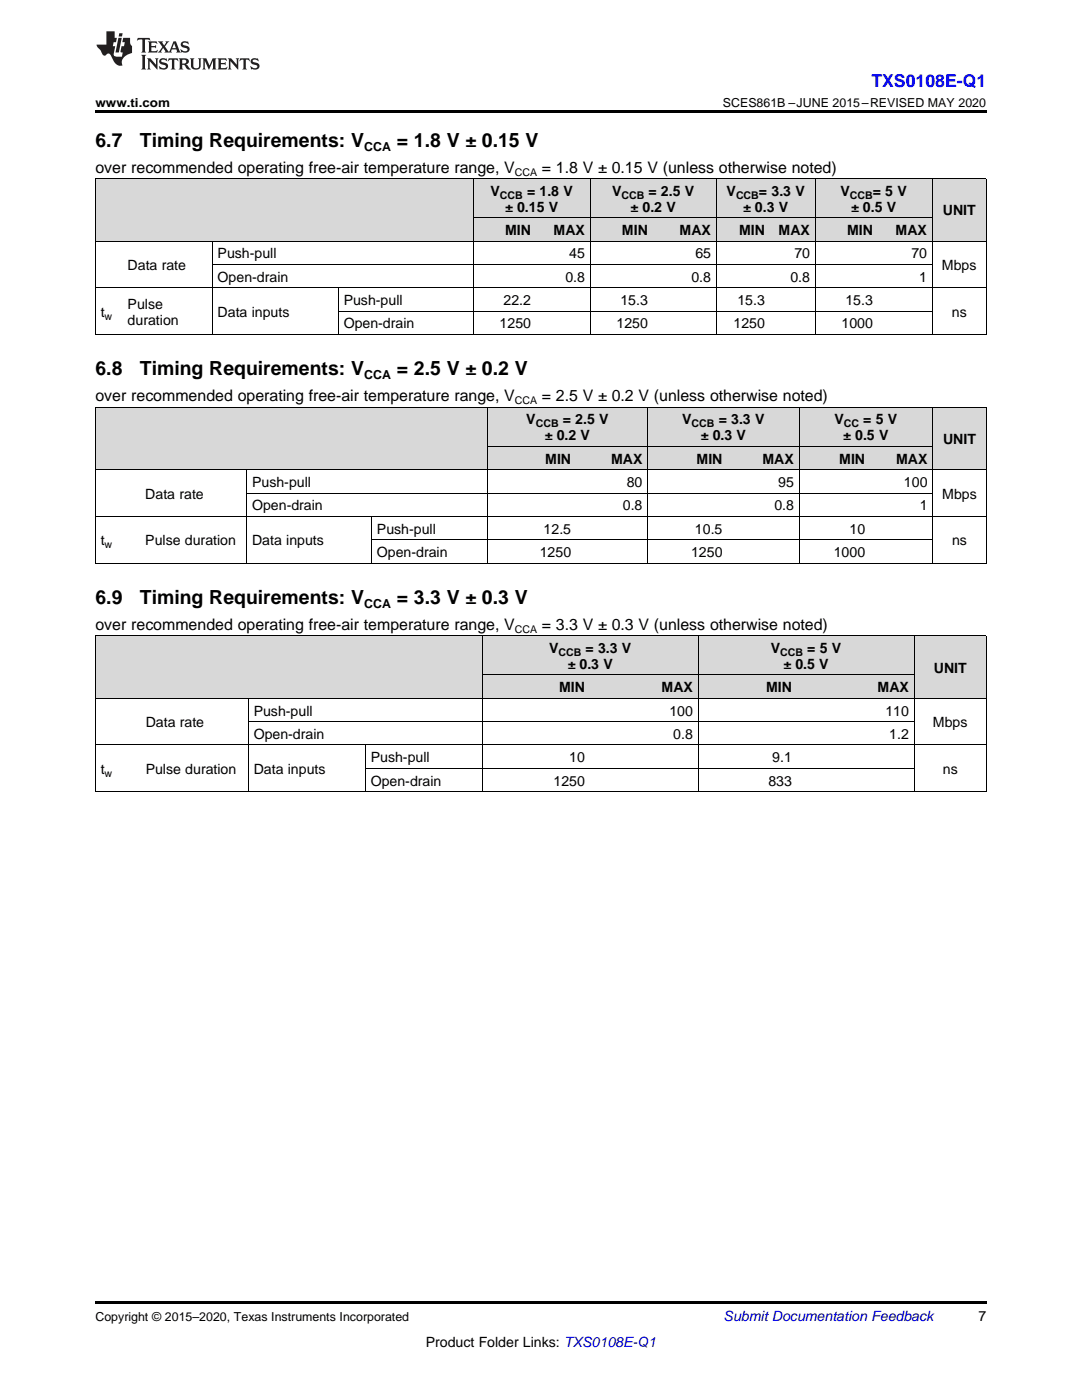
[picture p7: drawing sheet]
<svg xmlns="http://www.w3.org/2000/svg" width="216mm" height="279mm" viewBox="0 0 216 279" stroke-linecap="round" stroke-linejoin="round" font-family="sans-serif">
<g fill="#d8d8d8">
<path d="M19 126.9h9v12.5h-9z"/>
<path d="M28 126.9h21.6v12.5h-21.6z"/>
<path d="M49.6 126.9h23.3v12.5h-23.3z"/>
<path d="M72.9 126.9h23.4v12.5h-23.4z"/>
<path d="M182.5 126.9h14.3v12.5h-14.3z"/>
<path d="M96.3 134.8h21.5v4.6h-21.5z"/>
<path d="M117.8 134.8h21.5v4.6h-21.5z"/>
<path d="M139.3 134.8h19.8v4.6h-19.8z"/>
<path d="M159.1 134.8h23.4v4.6h-23.4z"/>
<path d="M96.3 126.9h21.5v7.9h-21.5z"/>
<path d="M117.8 126.9h21.5v7.9h-21.5z"/>
<path d="M139.3 126.9h19.8v7.9h-19.8z"/>
<path d="M159.1 126.9h23.4v7.9h-23.4z"/>
<path d="M19 81.3h8.9v12.5h-8.9z"/>
<path d="M27.9 81.3h21.3v12.5h-21.3z"/>
<path d="M49.2 81.3h25v12.5h-25z"/>
<path d="M74.2 81.3h21.3v12.5h-21.3z"/>
<path d="M95.5 81.3h1.8v12.5h-1.8z"/>
<path d="M186.2 81.3h10.6v12.5h-10.6z"/>
<path d="M97.3 89.1h17.7v4.7h-17.7z"/>
<path d="M115 89.1h14.3v4.7h-14.3z"/>
<path d="M129.3 89.1h16v4.7h-16z"/>
<path d="M145.3 89.1h14.2v4.7h-14.2z"/>
<path d="M159.5 89.1h14.2v4.7h-14.2z"/>
<path d="M173.7 89.1h12.5v4.7h-12.5z"/>
<path d="M97.3 81.3h17.7v7.8h-17.7z"/>
<path d="M115 81.3h14.3v7.8h-14.3z"/>
<path d="M129.3 81.3h16v7.8h-16z"/>
<path d="M145.3 81.3h14.2v7.8h-14.2z"/>
<path d="M159.5 81.3h14.2v7.8h-14.2z"/>
<path d="M173.7 81.3h12.5v7.8h-12.5z"/>
<path d="M19 35.7h5.4v12.5h-5.4z"/>
<path d="M24.4 35.7h18v12.5h-18z"/>
<path d="M42.4 35.7h25.1v12.5h-25.1z"/>
<path d="M67.5 35.7h18v12.5h-18z"/>
<path d="M85.5 35.7h9v12.5h-9z"/>
<path d="M186.1 35.7h10.7v12.5h-10.7z"/>
<path d="M94.5 43.5h12.5v4.7h-12.5z"/>
<path d="M107 43.5h10.8v4.7h-10.8z"/>
<path d="M117.8 43.5h12.6v4.7h-12.6z"/>
<path d="M130.4 43.5h12.5v4.7h-12.5z"/>
<path d="M142.9 43.5h10.8v4.7h-10.8z"/>
<path d="M153.7 43.5h9v4.7h-9z"/>
<path d="M162.7 43.5h12.6v4.7h-12.6z"/>
<path d="M175.3 43.5h10.8v4.7h-10.8z"/>
<path d="M94.5 35.7h12.5v7.8h-12.5z"/>
<path d="M107 35.7h10.8v7.8h-10.8z"/>
<path d="M117.8 35.7h12.6v7.8h-12.6z"/>
<path d="M130.4 35.7h12.5v7.8h-12.5z"/>
<path d="M142.9 35.7h10.8v7.8h-10.8z"/>
<path d="M153.7 35.7h9v7.8h-9z"/>
<path d="M162.7 35.7h12.6v7.8h-12.6z"/>
<path d="M175.3 35.7h10.8v7.8h-10.8z"/>
</g>
<g fill="#000">
<path d="M19 22h177.8v.5h-177.8zM19 66.8h.2zM42.3 66.8h.1zM67.4 66.8h.1zM85.4 66.8h.1zM94.4 66.8h.1zM106.9 66.8h.1zM117.7 66.8h.1zM130.3 66.8h.1zM142.8 66.8h.1zM153.6 66.8h.1zM162.6 66.8h.1z"/>
<path d="M175.2 66.8h.1zM185.9 66.8h.2zM196.7 66.8h.1zM95.5 81.2h1.8v.1h-1.8zM19 112.4h.2zM49.1 112.4h.1zM74 112.4h.2zM95.4 112.4h.1zM97.2 112.4h.1zM114.9 112.4h.1zM129.2 112.4h.1zM145.2 112.4h.1z"/>
<path d="M159.4 112.4h.1zM173.6 112.4h.1zM186.1 112.4h.1zM196.7 112.4h.1zM19 158h.2zM49.5 158h.1zM72.8 158h.1zM96.2 158h.1zM117.7 158h.1zM139.2 158h.1zM159 158h.1zM182.4 158h.1z"/>
<path d="M196.7 158h.1zM19 259.7h177.8v.5h-177.8z"/>
</g>
<g fill="none" stroke="#000" stroke-width=".2">
<path d="M19 35.6h177.8M19.1 35.7v31.1M94.4 35.7v31.1M117.7 35.7v31.1M142.9 35.7v31.1M162.6 35.7v31.1M186 35.7v31.1M196.8 35.7v31.1M19 57.4h177.8M19 48.1h177.8M42.3 48.2v18.6M42.4 52.8h143.7"/>
<path d="M67.5 57.5v9.3M94.5 43.5h91.5M19 66.8h177.8M67.5 62.1h118.6M19 81.3h177.8v31.1M19 93.8h177.8M19.1 81.3v31.1M49.2 93.8v18.6M49.2 98.4h136.9M97.2 81.3v31.1M97.3 89.1h88.9M129.2 81.3v31.1"/>
<path d="M159.4 81.3v31.1M186.1 81.3v31.1M19 112.4h177.8M19 103.1h177.8M74.1 103.1v9.3M74.2 107.7h111.9M19 139.4h177.8M19 126.9h177.8M19.1 126.9v31.1M49.5 139.4v18.6M96.2 126.9v31.1M96.3 134.7h86.1"/>
<path d="M139.3 126.9v31.1M182.4 126.9v31.1M196.8 126.9v31.1M19 158h177.8M19 148.7h177.8M49.6 144h132.8M72.9 148.7v9.3M72.9 153.3h109.5"/>
</g>
<g fill="#231f20">
<path d="M27.5 7.6l-.1 .5 .4-.2h.6v.1v2.1l-.2 .4h1l-.3-.4v-2.1l.1-.1h.5l.5 .2-.2-.5zM29.5 8.3l.2 .3v1.5l-.2 .4h1.8l.2-.6a1.04 1.04 0 0 1-1.3 .2v-.7h.6l.3 .2v-.6l-.3 .2h-.6v-.6l.8-.1 .4 .3-.2-.5zM31.5 8.3l.9 1.1-.9 1.1h.8l-.2-.2 .5-.7 .4 .7-.2 .2h1.5l-.1-.2 .1-.4h.9l.1 .4-.2 .2h1l-.3-.3-.7-1.9h-.5l-.9 2-.8-1 .9-1h-.8l.1 .3-.3 .5-.4-.6 .2-.2zM34.7 8.6l.4 1h-.7zM36.3 8.4a.63 .63 0 0 0-.2 .7 .63 .63 0 0 0 .6 .4l.6 .2 .1 .2a.75 .75 0 0 1-.7 .4 .75 .75 0 0 1-.6-.5l.1 .7 .1-.1a1.11 1.11 0 0 0 1.5-.6 1.13 1.13 0 0 0-1.2-.8l-.1-.4a1.04 1.04 0 0 1 1.2 .2l-.2-.5-.1 .1-.5-.2zM28.2 10.9l.2 .4v2.2l-.2 .4h1l-.3-.4v-2.2l.3-.4zM29.3 11.6l.3 .4v1.5l-.3 .4h.8l-.2-.4v-1.3l1.5 1.7v-1.9l.2-.4h-.7l.2 .4v.9l-1.1-1.3zM32 11.8a.62 .62 0 0 0-.2 .7 .62 .62 0 0 0 .6 .4l.6 .1 .1 .3a.76 .76 0 0 1-.7 .3 .76 .76 0 0 1-.6-.4l.1 .7 .1-.1a1.11 1.11 0 0 0 1.5-.6 1.13 1.13 0 0 0-1.2-.8l-.1-.4a1.04 1.04 0 0 1 1.2 .2l-.2-.6-.1 .1-.5-.1zM33.7 11.6l-.2 .6a.61 .61 0 0 1 .8-.3v1.6l-.2 .4h.9l-.2-.4v-1.6a.63 .63 0 0 1 .8 .3l-.2-.6zM35.6 11.6l.3 .4v1.5l-.3 .4h1l-.2-.2v-.8l.5 .2a.76 .76 0 0 0 1.2 .7l-1-1a.58 .58 0 0 0 .6-.5 .58 .58 0 0 0-.5-.6zM36.4 11.9h.1a.45 .45 0 0 1 .5 .1 .45 .45 0 0 1 .1 .5l-.7 .2zM37.9 11.6l.2 .2a2.17 2.17 0 0 0 .3 1.9 .99 .99 0 0 0 1.6-.6v-1.1l.2-.4h-.7l.2 .2a1.92 1.92 0 0 1-.2 1.8 .6 .6 0 0 1-.9-.5v-1.1l.2-.4zM40.4 11.6l.2 .4v1.5l-.2 .4h.7l-.2-.4v-1.4l.8 1.8 .8-1.8v1.4l-.2 .4h.9l-.2-.4v-1.5l.2-.4h-.8l-.6 1.5-.6-1.5zM43.4 11.6l.2 .4v1.5l-.2 .4h1.8l.2-.6a1.04 1.04 0 0 1-1.3 .1v-.6h.5l.4 .2v-.6l-.4 .2h-.5v-.7h.8l.3 .3-.1-.6zM45.5 11.6l.2 .4v1.5l-.2 .4h.7l-.2-.4v-1.3l1.5 1.7v-1.9l.2-.4h-.7l.2 .4v.9l-1.1-1.3zM47.9 11.6l-.1 .6a.61 .61 0 0 1 .8-.3v1.6l-.3 .4h1l-.3-.4 .1-1.6a.63 .63 0 0 1 .7 .3l-.1-.6zM50.2 11.8a.62 .62 0 0 0-.2 .7 .62 .62 0 0 0 .6 .4l.6 .1 .2 .3a.76 .76 0 0 1-.8 .3 .76 .76 0 0 1-.6-.4l.1 .7 .2-.1a1.11 1.11 0 0 0 1.5-.6 1.13 1.13 0 0 0-1.3-.8l-.1-.4a1.04 1.04 0 0 1 1.2 .2l-.1-.6-.2 .1-.5-.1z"/>
<path d="M21.2 6.3v2.6h-1.9l.1 .4 .7 .9a.91 .91 0 0 0 1 .8 .56 .56 0 0 1 .5-.3 .56 .56 0 0 1 .5 .3l.4 .8a1.53 1.53 0 0 0 1.9 1.2 1.54 1.54 0 0 1 1-2.1l.9-.3v-1.4a1.52 1.52 0 0 1-.3-1.6h-1.4l-.2 .8h.5l-.2 .8h-.4l-.2 1v.2l.4 .1-.2 .8a1.93 1.93 0 0 1-1.6-.3l.3-1.8h-.5l.2-.8h.4l.2-.8h-.4v-1.3zM23.6 7.6l-.6 2.9h.7l.6-2.9zM23.8 6.6l-.1 .7h.6l.2-.7z"/>
</g>
<g font-size="3.9">
<text x="19" y="29.3">6.7</text>
<text x="27.9" y="29.3">Timing Requirements: V</text>
<text x="79.2" y="29.3">= 1.8 V ± 0.15 V</text>
<text x="19" y="74.9">6.8</text>
<text x="27.9" y="74.9">Timing Requirements: V</text>
<text x="79.2" y="74.9">= 2.5 V ± 0.2 V</text>
<text x="19" y="120.5">6.9</text>
<text x="27.9" y="120.5">Timing Requirements: V</text>
<text x="79.2" y="120.5">= 3.3 V ± 0.3 V</text>
</g>
<text font-size="3.5" fill="#00f" x="173.9" y="17.3">TXS0108E-Q1</text>
<g font-size="3.2">
<text x="19" y="34.4">over recommended operating free-air temperature range, V</text>
<text x="108.1" y="34.4">= 1.8 V ± 0.15 V (unless otherwise noted)</text>
<text x="19" y="80">over recommended operating free-air temperature range, V</text>
<text x="108.1" y="80">= 2.5 V ± 0.2 V (unless otherwise noted)</text>
<text x="19" y="125.7">over recommended operating free-air temperature range, V</text>
<text x="108.1" y="125.7">= 3.3 V ± 0.3 V (unless otherwise noted)</text>
</g>
<g font-size="2.8">
<text x="97.9" y="39.1">V</text>
<text x="105.2" y="39.1">=</text>
<text x="107.7" y="39.1">1.8 V</text>
<text x="122.1" y="39.1">V</text>
<text x="129.4" y="39.1">=</text>
<text x="131.9" y="39.1">2.5 V</text>
<text x="145" y="39.1">V</text>
<text x="151.4" y="39.1">=</text>
<text x="153.9" y="39.1">3.3 V</text>
<text x="167.7" y="39.1">V</text>
<text x="174.2" y="39.1">=</text>
<text x="176.7" y="39.1">5 V</text>
<text x="100.8" y="46.9">MIN</text>
<text x="100.8" y="42.3">± 0.15 V</text>
<text x="110.5" y="46.9">MAX</text>
<text x="124.1" y="46.9">MIN</text>
<text x="125.8" y="42.3">± 0.2 V</text>
<text x="135.6" y="46.9">MAX</text>
<text x="147.5" y="46.9">MIN</text>
<text x="148.3" y="42.3">± 0.3</text>
<text x="155.4" y="46.9">MAX</text>
<text x="155.4" y="42.3">V</text>
<text x="169" y="46.9">MIN</text>
<text x="169.8" y="42.3">± 0.5</text>
<text x="177" y="42.3">V</text>
<text x="178.7" y="46.9">MAX</text>
<text x="188.1" y="43">UNIT</text>
<text x="25.5" y="53.9">Data rate</text>
<text x="43.4" y="51.6">Push-pull</text>
<text x="113.6" y="51.6">45</text>
<text x="138.7" y="51.6">65</text>
<text x="158.5" y="51.6">70</text>
<text x="181.9" y="51.6">70</text>
<text x="188" y="53.9">Mbps</text>
<text x="43.4" y="56.2">Open-drain</text>
<text x="112.8" y="56.2">0.8</text>
<text x="138" y="56.2">0.8</text>
<text x="157.7" y="56.2">0.8</text>
<text x="183.4" y="56.2">1</text>
<text x="20.1" y="63.2">t</text>
<text x="25.5" y="61.6">Pulse</text>
<text x="25.5" y="64.8">duration</text>
<text x="43.4" y="63.2">Data inputs</text>
<text x="68.6" y="60.9">Push-pull</text>
<text x="68.6" y="65.5">Open-drain</text>
<text x="99.7" y="65.5">1250</text>
<text x="100.5" y="60.9">22.2</text>
<text x="123" y="65.5">1250</text>
<text x="123.8" y="60.9">15.3</text>
<text x="146.4" y="65.5">1250</text>
<text x="147.1" y="60.9">15.3</text>
<text x="167.9" y="65.5">1000</text>
<text x="168.7" y="60.9">15.3</text>
<text x="189.9" y="63.2">ns</text>
<text x="105" y="84.7">V</text>
<text x="108.7" y="87.9">± 0.2</text>
<text x="112.3" y="84.7">= 2.5 V</text>
<text x="115.9" y="87.9">V</text>
<text x="136.1" y="84.7">V</text>
<text x="139.8" y="87.9">± 0.3 V</text>
<text x="143.4" y="84.7">=</text>
<text x="145.9" y="84.7">3.3 V</text>
<text x="166.5" y="84.7">V</text>
<text x="168.3" y="87.9">± 0.5 V</text>
<text x="172.3" y="84.7">=</text>
<text x="174.8" y="84.7">5 V</text>
<text x="188.2" y="88.6">UNIT</text>
<text x="108.8" y="92.5">MIN</text>
<text x="121.9" y="92.5">MAX</text>
<text x="139" y="92.5">MIN</text>
<text x="152.2" y="92.5">MAX</text>
<text x="167.5" y="92.5">MIN</text>
<text x="178.8" y="92.5">MAX</text>
<text x="29" y="99.5">Data rate</text>
<text x="50.3" y="97.2">Push-pull</text>
<text x="50.3" y="101.8">Open-drain</text>
<text x="124.3" y="101.8">0.8</text>
<text x="125.1" y="97.2">80</text>
<text x="154.5" y="101.8">0.8</text>
<text x="155.3" y="97.2">95</text>
<text x="180.4" y="97.2">100</text>
<text x="183.5" y="101.8">1</text>
<text x="188" y="99.5">Mbps</text>
<text x="75.2" y="106.5">Push-pull</text>
<text x="108.5" y="106.5">12.5</text>
<text x="138.7" y="106.5">10.5</text>
<text x="169.5" y="106.5">10</text>
<text x="20.1" y="108.8">t</text>
<text x="29" y="108.8">Pulse duration</text>
<text x="50.3" y="108.8">Data inputs</text>
<text x="75.2" y="111.2">Open-drain</text>
<text x="107.7" y="111.2">1250</text>
<text x="137.9" y="111.2">1250</text>
<text x="166.4" y="111.2">1000</text>
<text x="190" y="108.8">ns</text>
<text x="109.6" y="130.3">V</text>
<text x="116.8" y="130.3">=</text>
<text x="119.3" y="130.3">3.3 V</text>
<text x="153.8" y="130.3">V</text>
<text x="161.1" y="130.3">= 5 V</text>
<text x="113.3" y="133.5">± 0.3 V</text>
<text x="156.4" y="133.5">± 0.5 V</text>
<text x="186.3" y="134.2">UNIT</text>
<text x="50.6" y="142.8">Push-pull</text>
<text x="111.6" y="138.1">MIN</text>
<text x="132" y="138.1">MAX</text>
<text x="133.6" y="142.8">100</text>
<text x="152.9" y="138.1">MIN</text>
<text x="175.1" y="138.1">MAX</text>
<text x="176.7" y="142.8">110</text>
<text x="29.1" y="145.1">Data rate</text>
<text x="50.6" y="147.5">Open-drain</text>
<text x="134.3" y="147.5">0.8</text>
<text x="177.4" y="147.5">1.2</text>
<text x="186.2" y="145.1">Mbps</text>
<text x="20.1" y="154.4">t</text>
<text x="29.1" y="154.4">Pulse duration</text>
<text x="50.6" y="154.4">Data inputs</text>
<text x="74" y="152.1">Push-pull</text>
<text x="113.6" y="152.1">10</text>
<text x="154.1" y="152.1">9.1</text>
<text x="188.1" y="154.4">ns</text>
<text x="74" y="156.8">Open-drain</text>
<text x="110.5" y="156.8">1250</text>
<text x="153.3" y="156.8">833</text>
<text x="195.3" y="263.6">7</text>
<text x="84.9" y="268.9">Product Folder Links: TXS0108E-Q1</text>
</g>
<text font-size="2.8" fill="#0000c8" x="144.4" y="263.6">Submit Documentation Feedback</text>
<g font-size="2.5">
<text x="19" y="21.4">www.ti.com</text>
<text x="144.3" y="21.4">SCES861B –JUNE 2015–REVISED MAY 2020</text>
<text x="72.7" y="30.1">CCA</text>
<text x="72.7" y="75.7">CCA</text>
<text x="72.7" y="121.3">CCA</text>
<text x="19" y="263.6">Copyright © 2015–2020, Texas Instruments Incorporated</text>
</g>
<g font-size="2.1">
<text x="102.7" y="35.1">CCA</text>
<text x="99.8" y="39.7">CCB</text>
<text x="124" y="39.7">CCB</text>
<text x="146.9" y="39.7">CCB</text>
<text x="169.6" y="39.7">CCB</text>
<text x="20.9" y="63.8">w</text>
<text x="102.7" y="80.7">CCA</text>
<text x="106.9" y="85.3">CCB</text>
<text x="138" y="85.3">CCB</text>
<text x="168.4" y="85.3">CC</text>
<text x="20.9" y="109.4">w</text>
<text x="102.7" y="126.3">CCA</text>
<text x="111.4" y="130.9">CCB</text>
<text x="155.7" y="130.9">CCB</text>
<text x="20.9" y="155">w</text>
</g>
</svg>
